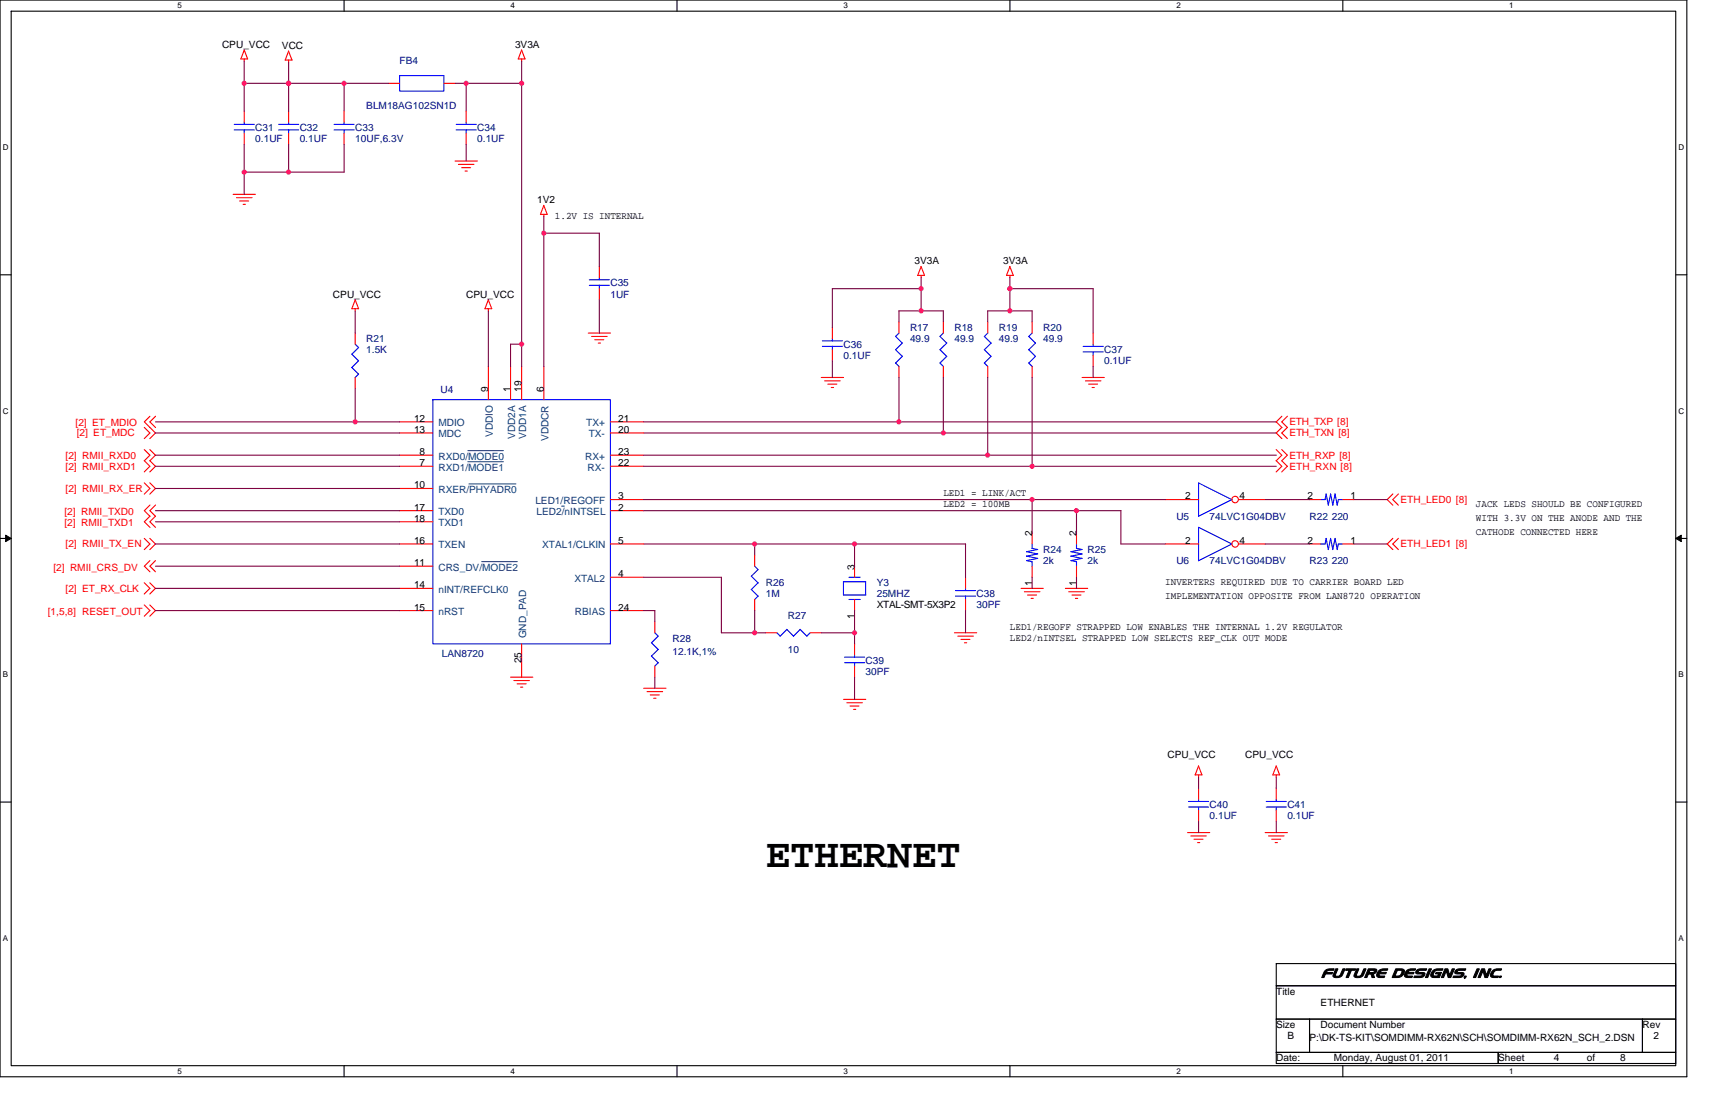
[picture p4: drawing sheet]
<svg xmlns="http://www.w3.org/2000/svg" width="432mm" height="279mm" viewBox="0 0 432 279" stroke-linecap="round" stroke-linejoin="round" font-family="sans-serif">
<path d="M0 0h424.7v271h-424.7zM2.8 2.8h419.1v265.4h-419.1z" fill="none" stroke="#000" stroke-width=".28"/>
<g fill="#fff">
<path d="M44.7 .3h1.1v2.2h-1.1z"/>
<path d="M44.7 268.5h1.1v2.3h-1.1z"/>
</g>
<path d="M86.6 0v2.8M86.6 268.2v2.8" fill="none" stroke="#000" stroke-width=".28"/>
<g fill="#fff">
<path d="M128.5 .3h1.2v2.2h-1.2z"/>
<path d="M128.5 268.5h1.2v2.3h-1.2z"/>
</g>
<path d="M170.5 0v2.8M170.5 268.2v2.8" fill="none" stroke="#000" stroke-width=".28"/>
<g fill="#fff">
<path d="M212.4 .3h1.1v2.2h-1.1z"/>
<path d="M212.4 268.5h1.1v2.3h-1.1z"/>
</g>
<path d="M254.3 0v2.8M254.3 268.2v2.8" fill="none" stroke="#000" stroke-width=".28"/>
<g fill="#fff">
<path d="M296.2 .3h1.1v2.2h-1.1z"/>
<path d="M296.2 268.5h1.1v2.3h-1.1z"/>
</g>
<path d="M338.1 0v2.8M338.1 268.2v2.8" fill="none" stroke="#000" stroke-width=".28"/>
<g fill="#fff">
<path d="M380 .3h1.1v2.2h-1.1z"/>
<path d="M380 268.5h1.1v2.3h-1.1z"/>
<path d="M.7 36h1.5v2.2h-1.5z"/>
<path d="M422.6 36h1.5v2.2h-1.5z"/>
<path d="M.7 102.3h1.5v2.3h-1.5z"/>
<path d="M422.6 102.3h1.5v2.3h-1.5z"/>
</g>
<path d="M0 69.2h2.8M421.9 69.2h2.8" fill="none" stroke="#000" stroke-width=".28"/>
<g fill="#fff">
<path d="M.7 168.7h1.4v2.2h-1.4z"/>
<path d="M422.6 168.7h1.3v2.2h-1.3z"/>
</g>
<path d="M0 135.5h2.8M421.9 135.5h2.8" fill="none" stroke="#000" stroke-width=".28"/>
<path d="M1.4 134.7l1.4 .8-1.4 .8zM421.9 135.5l1.4-.8v1.6z" fill="#000" stroke="#000" stroke-width=".25"/>
<g fill="#fff">
<path d="M.7 235.1h1.4v2.2h-1.4z"/>
<path d="M422.6 235.1h1.4v2.2h-1.4z"/>
</g>
<path d="M0 201.9h2.8M421.9 201.9h2.8M321.3 242.5h100.6v5.6h-100.6zM321.3 248.1h100.6v8.4h-100.6zM321.3 256.5h8.4v8.4h-8.4zM329.7 256.5h83.8v8.4h-83.8zM413.5 256.5h8.4v8.4h-8.4zM321.3 264.9h55.9v2.8h-55.9zM377.2 264.9h44.7v2.8h-44.7z" fill="none" stroke="#000" stroke-width=".28"/>
<g fill="none" stroke="#f00" stroke-width=".28">
<path d="M61.5 14.8v.6M62.3 14.8h-1.7l.9-2.2 .9 2.3M72.6 12.8l.9 2.3h-1.7zM72.7 15.1v.6M131.3 12.6l.9 2.2h-1.7l.8-2.2M131.3 14.8v.6M61.5 28v2.8M61.5 33.5v2.8M72.7 28v2.8M72.7 33.5v2.8M86.6 28v2.8M86.6 33.5v2.8"/>
<path d="M97.8 21h2.8M111.8 21h2.8M117.4 28v2.8M117.4 33.5v2.8M58.7 48.9h5.6M59.5 49.8h4M60.3 50.6h2.3M61.2 51.4h.6M114.6 40.5h5.6M115.4 41.4h3.9M116.2 42.2h2.3M117.1 43.1h.6"/>
<path d="M136.9 51.7l.9 2.3h-1.7M136.9 54v.5M136.9 51.7l-.8 2.3M89.4 77.7v.6M89.4 75.5l.9 2.2M89.5 75.4l-.9 2.3h1.7M122.9 75.4l.9 2.3h-1.7M123 77.7v.6M123 75.5l-.9 2.2M150.9 67.1v2.8M150.9 72.7v2.8M231.9 67.1l.9 2.2h-1.7"/>
<path d="M231.9 69.3v.6M231.9 67.1l-.8 2.2M254.3 67.1l.8 2.2h-1.7M254.3 69.3v.6M254.3 67.1l-.9 2.2M89.4 83.8v2.8M89.4 95v2.8M123 92.2v8.4M128.5 92.2v8.4M131.3 92.2v8.4M136.9 92.2v8.4M148.1 83.8h5.6"/>
<path d="M148.9 84.7h4M149.8 85.5h2.2M150.6 86.4h.6M206.8 95h5.6M207.6 95.9h3.9M208.4 96.7h2.3M209.3 97.5h.6M209.6 82.4v2.8M209.6 88v2.8M226.3 81v2.8M226.3 92.2v2.8M237.5 81v2.8"/>
<path d="M237.5 92.2v2.8M248.7 81v2.8M248.7 92.2v2.8M259.9 81v2.8M259.9 92.2v2.8M272.4 95h5.6M273.3 95.9h3.9M274.1 96.7h2.3M275 97.5h.5M275.2 83.8v2.8M275.2 89.4v2.8M36.3 116l1.4 1.4-1.4 1.4"/>
<path d="M36.3 113.2l1.4 1.4-1.4 1.4M36.3 107.6l1.4 1.4-1.4 1.4M37.7 116l1.4 1.4-1.4 1.4M37.7 113.2l1.4 1.4-1.4 1.4M37.8 104.8l-1.5 1.4 2.8 2.8-1.4 1.4M39.2 104.8l-1.5 1.4 1.5 1.4M100.6 106.2h8.4M100.6 109h8.4M100.6 114.6h8.4M100.6 117.4h8.4M153.7 106.2h8.4M153.7 109h8.4"/>
<path d="M153.7 114.6h8.4M153.7 117.4h8.4M321.3 116l1.4 1.4-1.4 1.4M321.3 113.2l1.4 1.4-1.4 1.4M322.7 116l1.4 1.4-1.4 1.4M322.7 113.2l1.4 1.4-1.4 1.4M322.7 104.8l-1.4 1.4 1.4 1.4M322.7 107.6l-1.4 1.4 1.4 1.4M324.1 104.8l-1.4 1.4 1.4 1.4M324.1 107.6l-1.4 1.4 1.4 1.4M36.3 121.5l1.4 1.5-1.4 1.4M36.3 135.5l1.4 1.4-1.4 1.4"/>
<path d="M37.7 121.5l1.4 1.5-1.4 1.4M37.7 135.5l1.4 1.4-1.4 1.4M37.8 127.1l-1.5 1.4 1.5 1.5M37.8 129.9l-1.5 1.4 1.5 1.5M39.2 127.1l-1.5 1.4 1.5 1.5M39.2 129.9l-1.5 1.4 1.5 1.5M100.6 136.9h8.4M100.6 123h8.4M100.6 128.5h8.4M100.6 131.3h8.4M153.7 136.9h8.4M153.7 125.8h8.4"/>
<path d="M153.7 128.5h8.4M190 139.7v2.8M259.9 134.1v2.8M271 134.1v2.8M293.4 136.9h8.4M293.4 125.8h8.4M311.8 136.9h6.7M311.8 125.8h6.7M329.7 136.9h2.8M329.7 125.8h2.8M338.1 136.9h2.8M338.1 125.8h2.8"/>
<path d="M350.7 135.5l-1.4 1.4 1.4 1.4M350.7 124.3l-1.4 1.5 1.4 1.4M352.1 135.5l-1.4 1.4 1.4 1.4M352.1 124.3l-1.4 1.5 1.4 1.4M36.3 152.3l1.4 1.4-1.4 1.4M36.3 146.7l1.4 1.4-1.4 1.4M37.7 152.3l1.4 1.4-1.4 1.4M37.7 146.7l1.4 1.4-1.4 1.4M37.8 141.1l-1.5 1.4 1.5 1.4M39.2 141.1l-1.5 1.4 1.5 1.4M100.6 148.1h8.4M100.6 142.5h8.4"/>
<path d="M100.6 153.7h8.4M153.7 153.7h8.4M153.7 145.3h8.4M164.9 156.5v2.8M190 150.9v2.8M192.8 159.3h2.8M204 159.3h2.8M215.2 142.5v2.8M215.2 150.9v2.8M240.3 159.3h5.6M243.1 145.3v2.8M243.1 150.9v2.8"/>
<path d="M257.1 148.1h5.6M257.9 148.9h3.9M258.7 149.8h2.3M259.6 150.6h.6M259.9 142.5v2.8M268.2 148.1h5.7M269.1 148.9h3.9M269.9 149.8h2.3M270.8 150.6h.5M271 142.5v2.8M128.5 170.5h5.7M129.4 171.3h3.9"/>
<path d="M130.2 172.1h2.3M131.1 173h.5M131.3 162.1v8.4M162.1 173.2h5.6M162.9 174.1h3.9M163.7 174.9h2.3M164.6 175.8h.6M164.9 167.7v2.8M212.4 176h5.6M213.2 176.9h3.9M214 177.7h2.3M214.9 178.6h.6"/>
<path d="M215.2 162.1v2.8M215.2 167.7v2.8M241.2 160.1h3.9M242 161h2.2M242.8 161.8h.6M300.9 195.1h1.7l-.8-2.3-.9 2.3M301.8 198.4v2.8M301.8 195.1v.5M320.5 195.1h1.7M321.3 198.4v2.8M321.3 195.1v.5M322.2 195.1l-.9-2.3-.8 2.3"/>
<path d="M299 209.6h5.6M299.8 210.4h3.9M300.6 211.2h2.3M301.5 212.1h.6M301.8 204v2.8M318.5 209.6h5.6M319.4 210.4h3.9M320.2 211.2h2.3M321.1 212.1h.5M321.3 204v2.8"/>
<circle cx="311" cy="125.7" r=".82"/>
<circle cx="311" cy="136.9" r=".82"/>
</g>
<g fill="none" stroke="#00f" stroke-width=".28">
<path d="M100.6 19h11.2v3.9h-11.2zM59 32.7h5M59 31.3h5M61.5 30.8v.5M61.5 32.7v.8M70.1 32.7h5.1M70.1 31.3h5.1M72.7 30.8v.5M72.7 32.7v.8M84.1 32.7h5.1M84.1 31.3h5.1M86.6 30.8v.5"/>
<path d="M86.6 32.7v.8M114.9 32.7h5M114.9 31.3h5M117.4 30.8v.5M117.4 32.7v.8M148.4 71.8h5M148.4 70.4h5M150.9 69.9v.5M150.9 71.8v.9M88.6 89.2l1.7 1.6M89.4 86.6l.9 .9M90.3 87.5l-1.7 1.7"/>
<path d="M90.3 90.8l-1.7 1.7 1.7 1.7M90.3 94.2l-.9 .8M207.1 87.2h5M207.1 85.8h5M209.6 85.2v.6M209.6 87.2v.8M225.5 88l1.7 1.7M225.5 91.4l.8 .8M226.4 83.8l-.9 .9 1.7 1.7M227.2 89.7l-1.7 1.7M227.2 86.3l-1.7 1.7M236.6 88l1.8 1.7-1.7 1.7"/>
<path d="M236.6 91.4l.9 .8M237.5 83.8l-.9 .9 1.8 1.6-1.7 1.7M247.8 88l1.7 1.7M247.8 91.4l.9 .8M248.7 83.8l-.9 .9 1.7 1.7M249.6 89.7l-1.8 1.7M249.6 86.3l-1.8 1.7M259 88l1.7 1.7-1.7 1.7M259 91.4l.9 .8M259.9 83.8l-.9 .9 1.7 1.6-1.7 1.7M272.7 87.2h5.1M272.7 88.6h5.1"/>
<path d="M275.2 86.6v.6M275.2 88.6v.8M109 100.6h44.7v61.5h-44.7zM259.8 138l1.5 .3M259.9 136.9v1.2M261.3 138.3l-2.9 .6 2.9 .5-2.9 .6 2.9 .5-2.8 .6 1.4 .3v1.1M269.6 140l2.8 .6M269.6 138.9l2.8 .5M271 138l1.4 .3M271 136.9v1.2M272.5 138.3l-2.9 .6M272.5 139.4l-2.9 .6"/>
<path d="M310.2 125.8l-8.4 4.2v-8.4l8.4 4.2M310.2 136.9l-8.4 4.2v-8.4l8.4 4.2M332.5 136.9h1.2M332.5 125.8h1.2M333.9 124.3l.6 2.8 .5-2.7M333.9 135.5l.5 2.8 .6-2.8M333.9 135.5l-.3 1.4M333.9 124.4l-.3 1.4M335 135.5l.6 2.8 .5-2.8 .6 2.8 .3-1.4h1.1M335 124.3l.6 2.9 .5-2.8M336.1 124.3l.6 2.8 .3-1.3h1.1M164.9 159.3l.8 .8-1.7 1.7"/>
<path d="M189.2 148.4l1.7 1.7M190 142.5l.9 .9M190.9 143.4l-1.8 1.7 1.8 1.6M190.9 146.7l-1.8 1.7M190.9 150.1l-.9 .8M198.1 158.4l1.7 1.7 1.7-1.7M198.1 158.4l-1.7 1.7-.8-.8M201.4 158.4l1.7 1.7 .9-.8M212.4 149.8h5.6v-3.4h-5.7l.1 3.4M213.8 150.9h2.8M213.8 145.3h2.8M240.6 150.1h5"/>
<path d="M240.6 148.7h5M243.1 148.1v.6M243.1 150v.9M269.6 141.1l1.4 .3v1.1M272.5 140.5l-2.9 .6M164 161.8l1.7 1.7-1.7 1.7M164 165.1l1.7 1.7M165.7 166.8l-.9 .9M212.6 166.8h5.1M212.6 165.4h5.1M215.2 164.9v.5M215.2 166.8v.9"/>
<path d="M299.3 203.1h5M299.3 201.7h5M301.8 201.2v.6M301.8 203.1v.9M318.8 203.1h5.1M318.8 201.7h5.1M321.3 201.2v.6M321.3 203.1v.9"/>
</g>
<path d="M117.8 113.4h8.9M117.8 116.2h8.9M118.1 121.8h11.8M141.4 127.4h.7M121.3 141.4h8.9" fill="none" stroke="#004080" stroke-width=".25"/>
<g fill="none" stroke="#800040" stroke-width=".28">
<path d="M61.5 15.4v12.6M72.7 15.7v12.3M131.3 15.4v76.8M61.5 36.3v12.6M72.7 36.3v7M86.6 36.3v7M86.6 21v7M97.8 21h-36.3M114.6 21h16.8M117.4 21v7M117.4 36.3v4.3M86.7 43.3h-25.2"/>
<path d="M136.9 58.7h14M136.9 54.5v37.7M150.9 58.7v8.4M89.4 78.3v5.6M123 78.3v13.9M150.9 75.5v8.4M231.9 69.9v8.4M231.9 72.7h-22.3v9.8M237.5 78.3v2.8M237.5 78.3h-11.2v2.8M254.3 69.9v8.4M254.3 72.7h21l-.1 11.2"/>
<path d="M259.9 78.3v2.8M259.9 78.3h-11.2v2.8M89.4 97.8v8.4M131.4 86.6h-2.9v5.6M209.6 90.8v4.2M226.3 95v11.2M237.5 95v14M248.7 95v19.6M259.9 95v22.4M275.2 92.2v2.8M39.1 117.4h61.5M39.1 109h61.5"/>
<path d="M39.1 114.6h61.5M39.1 106.2h61.5M162.1 114.6h159.3M162.1 106.2h159.3M162.1 109h159.2M162.1 117.4h159.2M39.1 123h61.5M39.1 136.9h61.5M39.1 131.3h61.5M39.1 128.5h61.5M162.1 125.8h131.3M162.1 136.9h81v8.4"/>
<path d="M162.1 128.5h120.1v8.4M190 136.9v2.8M215.2 136.9v5.6M259.9 125.8v8.4M271 128.5v5.7M282.2 136.9h11.2M318.5 136.9h11.2M318.5 125.8h11.2M340.9 136.9h8.4M340.9 125.8h8.4M39.1 142.5h61.5M39.1 153.7h61.5"/>
<path d="M39.1 148.1h61.5M162.1 153.7h2.8M162.1 145.3h19.6l-.1 14M164.9 153.7v2.8M181.6 159.3h11.2M190 153.7v5.6M206.8 159.3h8.4M215.2 153.7v8.4M243.1 153.7v5.6M259.9 145.3v2.8M271 145.3v2.8M164.9 170.5v2.8"/>
<path d="M215.2 170.5v5.6M301.8 195.6v2.8M321.3 195.6v2.8M301.8 206.8v2.8M321.3 206.8v2.8"/>
</g>
<g fill="#f0f" stroke="#f0f" stroke-width=".28">
<circle cx="131.3" cy="21" r=".54"/>
<circle cx="131.3" cy="86.6" r=".54"/>
<circle cx="215.1" cy="136.9" r=".54"/>
<circle cx="259.9" cy="125.7" r=".54"/>
<circle cx="254.3" cy="72.7" r=".54"/>
<circle cx="231.9" cy="72.7" r=".54"/>
<circle cx="89.4" cy="106.2" r=".54"/>
<circle cx="86.6" cy="21" r=".54"/>
<circle cx="190" cy="136.9" r=".54"/>
<circle cx="237.5" cy="109" r=".54"/>
<circle cx="226.3" cy="106.2" r=".54"/>
<circle cx="248.7" cy="114.6" r=".54"/>
<circle cx="254.3" cy="78.2" r=".54"/>
<circle cx="72.7" cy="21" r=".54"/>
<circle cx="190" cy="159.3" r=".54"/>
<circle cx="117.4" cy="21" r=".54"/>
<circle cx="215.1" cy="159.3" r=".54"/>
<circle cx="61.5" cy="21" r=".54"/>
<circle cx="271" cy="128.5" r=".54"/>
<circle cx="231.9" cy="78.2" r=".54"/>
<circle cx="61.5" cy="43.3" r=".54"/>
<circle cx="72.7" cy="43.3" r=".54"/>
<circle cx="136.9" cy="58.7" r=".54"/>
<circle cx="259.9" cy="117.4" r=".54"/>
</g>
<text font-size="10.3" x="192.8" y="218.2">ETHERNET</text>
<text font-size="3.3" x="332.5" y="246.1">FUTURE DESIGNS, INC.</text>
<g font-size="2.5">
<text x="55.9" y="12">CPU_VCC</text>
<text x="71" y="12.3">VCC</text>
<text x="129.7" y="12">3V3A</text>
<text x="135.3" y="51.2">1V2</text>
<text x="139.7" y="55.1">1.2V IS INTERNAL</text>
<text x="230.3" y="66.5">3V3A</text>
<text x="252.6" y="66.5">3V3A</text>
<text x="83.8" y="74.9">CPU_VCC</text>
<text x="117.4" y="74.9">CPU_VCC</text>
<text x="122.9" y="98.7" transform="rotate(-90 122.9 98.7)">9</text>
<text x="128.5" y="98.7" transform="rotate(-90 128.5 98.7)">1</text>
<text x="131.3" y="98.7" transform="rotate(-90 131.3 98.7)">19</text>
<text x="136.9" y="98.7" transform="rotate(-90 136.9 98.7)">6</text>
<text x="104.2" y="106.2">12</text>
<text x="155.6" y="106.2">21</text>
<text x="104.2" y="109">13</text>
<text x="155.6" y="109">20</text>
<text x="105.6" y="114.6">8</text>
<text x="105.6" y="117.3">7</text>
<text x="155.6" y="114.6">23</text>
<text x="155.6" y="117.3">22</text>
<text x="104.2" y="122.9">10</text>
<text x="155.6" y="125.7">3</text>
<text x="237.5" y="124.9">LED1 = LINK/ACT</text>
<text x="298.4" y="125.7">2</text>
<text x="312.1" y="125.7">4</text>
<text x="329.2" y="125.7">2</text>
<text x="340" y="125.7">1</text>
<text x="104.2" y="128.5">17</text>
<text x="104.2" y="131.3">18</text>
<text x="155.6" y="128.5">2</text>
<text x="237.5" y="127.7">LED2 = 100MB</text>
<text x="371.6" y="127.7">JACK LEDS SHOULD BE CONFIGURED</text>
<text x="371.6" y="131.1">WITH 3.3V ON THE ANODE AND THE</text>
<text x="104.2" y="136.9">16</text>
<text x="155.6" y="136.9">5</text>
<text x="259.8" y="135" transform="rotate(-90 259.8 135)">2</text>
<text x="271" y="135" transform="rotate(-90 271 135)">2</text>
<text x="298.4" y="136.9">2</text>
<text x="312.1" y="136.9">4</text>
<text x="329.2" y="136.9">2</text>
<text x="340" y="136.9">1</text>
<text x="371.6" y="134.6">CATHODE CONNECTED HERE</text>
<text x="104.2" y="142.5">11</text>
<text x="215.1" y="143.4" transform="rotate(-90 215.1 143.4)">3</text>
<text x="104.2" y="148.1">14</text>
<text x="155.6" y="145.3">4</text>
<text x="259.8" y="147.4" transform="rotate(-90 259.8 147.4)">1</text>
<text x="271" y="147.4" transform="rotate(-90 271 147.4)">1</text>
<text x="293.4" y="147.3">INVERTERS REQUIRED DUE TO CARRIER BOARD LED</text>
<text x="104.2" y="153.7">15</text>
<text x="155.6" y="153.7">24</text>
<text x="215.1" y="155.8" transform="rotate(-90 215.1 155.8)">1</text>
<text x="220.7" y="153.1">XTAL-SMT-5X3P2</text>
<text x="293.4" y="150.7">IMPLEMENTATION OPPOSITE FROM LAN8720 OPERATION</text>
<text x="254.3" y="161.3">LED2/nINTSEL STRAPPED LOW SELECTS REF_CLK OUT MODE</text>
<text x="254.3" y="158.5">LED1/REGOFF STRAPPED LOW ENABLES THE INTERNAL 1.2V REGULATOR</text>
<text x="131.3" y="166.9" transform="rotate(-90 131.3 166.9)">25</text>
<text x="293.9" y="190.9">CPU_VCC</text>
<text x="313.5" y="190.9">CPU_VCC</text>
<text x="321.3" y="250.4">Title</text>
<text x="332.5" y="253.2">ETHERNET</text>
<text x="321.3" y="258.8">Size</text>
<text x="324.1" y="261.6">B</text>
<text x="329.7" y="262.1">P:\DK-TS-KIT\SOMDIMM-RX62N\SCH\SOMDIMM-RX62N_SCH_2.DSN</text>
<text x="332.5" y="258.8">Document Number</text>
<text x="413.5" y="258.8">Rev</text>
<text x="416.3" y="261.6">2</text>
<text x="321.3" y="267.1">Date:</text>
<text x="335.9" y="267.1">Monday, August 01, 2011</text>
<text x="377.2" y="267.1">Sheet</text>
<text x="391.2" y="267.1">4</text>
<text x="399.6" y="267.1">of</text>
<text x="407.9" y="267.1">8</text>
</g>
<g font-size="2.5" fill="#000080">
<text x="100.6" y="16.2">FB4</text>
<text x="92.2" y="27.4">BLM18AG102SN1D</text>
<text x="64.3" y="33">C31</text>
<text x="64.3" y="35.8">0.1UF</text>
<text x="75.5" y="33">C32</text>
<text x="75.5" y="35.8">0.1UF</text>
<text x="89.4" y="33">C33</text>
<text x="89.4" y="35.8">10UF,6.3V</text>
<text x="120.2" y="33">C34</text>
<text x="120.2" y="35.8">0.1UF</text>
<text x="153.7" y="72.1">C35</text>
<text x="153.7" y="74.9">1UF</text>
<text x="229.1" y="83.3">R17</text>
<text x="240.3" y="83.3">R18</text>
<text x="251.5" y="83.3">R19</text>
<text x="262.7" y="83.3">R20</text>
<text x="92.2" y="86.1">R21</text>
<text x="92.2" y="88.9">1.5K</text>
<text x="212.4" y="87.5">C36</text>
<text x="229.1" y="86.1">49.9</text>
<text x="240.3" y="86.1">49.9</text>
<text x="251.5" y="86.1">49.9</text>
<text x="262.7" y="86.1">49.9</text>
<text x="278" y="88.9">C37</text>
<text x="212.4" y="90.3">0.1UF</text>
<text x="278" y="91.7">0.1UF</text>
<text x="110.9" y="98.9">U4</text>
<text x="296.2" y="130.8">U5</text>
<text x="304.6" y="130.8">74LVC1G04DBV</text>
<text x="329.7" y="130.8">R22 220</text>
<text x="262.7" y="139.2">R24</text>
<text x="262.7" y="142">2k</text>
<text x="273.8" y="139.2">R25</text>
<text x="273.8" y="142">2k</text>
<text x="296.2" y="142">U6</text>
<text x="304.6" y="142">74LVC1G04DBV</text>
<text x="329.7" y="142">R23 220</text>
<text x="192.8" y="147.6">R26</text>
<text x="220.7" y="147.6">Y3</text>
<text x="192.8" y="150.3">1M</text>
<text x="198.4" y="155.9">R27</text>
<text x="220.7" y="150.3">25MHZ</text>
<text x="245.9" y="150.3">C38</text>
<text x="245.9" y="153.1">30PF</text>
<text x="169.3" y="161.5">R28</text>
<text x="111.2" y="165.4">LAN8720</text>
<text x="169.3" y="164.9">12.1K,1%</text>
<text x="198.4" y="164.3">10</text>
<text x="218" y="167.1">C39</text>
<text x="218" y="169.9">30PF</text>
<text x="304.6" y="203.4">C40</text>
<text x="324.1" y="203.4">C41</text>
<text x="304.6" y="206.2">0.1UF</text>
<text x="324.1" y="206.2">0.1UF</text>
</g>
<g font-size="2.5" fill="#f00">
<text x="19" y="107.3">[2] ET_MDIO</text>
<text x="324.7" y="107">ETH_TXP [8]</text>
<text x="19.3" y="109.8">[2] ET_MDC</text>
<text x="324.7" y="109.8">ETH_TXN [8]</text>
<text x="16.5" y="118.2">[2] RMII_RXD1</text>
<text x="16.5" y="115.4">[2] RMII_RXD0</text>
<text x="324.7" y="118.2">ETH_RXN [8]</text>
<text x="324.7" y="115.4">ETH_RXP [8]</text>
<text x="16.5" y="123.8">[2] RMII_RX_ER</text>
<text x="16.2" y="129.7">[2] RMII_TXD0</text>
<text x="352.6" y="126.6">ETH_LED0 [8]</text>
<text x="16.2" y="132.5">[2] RMII_TXD1</text>
<text x="16.5" y="137.8">[2] RMII_TX_EN</text>
<text x="352.6" y="137.8">ETH_LED1 [8]</text>
<text x="13.4" y="143.6">[2] RMII_CRS_DV</text>
<text x="16.5" y="148.9">[2] ET_RX_CLK</text>
<text x="12" y="154.8">[1,5,8] RESET_OUT</text>
</g>
<g font-size="2.5" fill="#004080">
<text x="110.4" y="107.3">MDIO</text>
<text x="147.6" y="107.3">TX+</text>
<text x="110.4" y="110.1">MDC</text>
<text x="124.1" y="110" transform="rotate(-90 124.1 110)">VDDIO</text>
<text x="129.7" y="110.5" transform="rotate(-90 129.7 110.5)">VDD2A</text>
<text x="132.5" y="110.5" transform="rotate(-90 132.5 110.5)">VDD1A</text>
<text x="138.1" y="111.1" transform="rotate(-90 138.1 111.1)">VDDCR</text>
<text x="148.2" y="110.1">TX-</text>
<text x="110.4" y="118.5">RXD1/MODE1</text>
<text x="110.4" y="115.7">RXD0/MODE0</text>
<text x="147.3" y="115.7">RX+</text>
<text x="148" y="118.5">RX-</text>
<text x="110.4" y="124.1">RXER/PHYADR0</text>
<text x="110.4" y="129.7">TXD0</text>
<text x="134.8" y="126.9">LED1/REGOFF</text>
<text x="135.1" y="129.7">LED2/nINTSEL</text>
<text x="110.4" y="132.5">TXD1</text>
<text x="110.4" y="138">TXEN</text>
<text x="110.4" y="143.6">CRS_DV/MODE2</text>
<text x="136.5" y="138">XTAL1/CLKIN</text>
<text x="110.4" y="149.2">nINT/REFCLK0</text>
<text x="144.6" y="146.4">XTAL2</text>
<text x="110.4" y="154.8">nRST</text>
<text x="144.8" y="154.8">RBIAS</text>
<text x="132.5" y="160.7" transform="rotate(-90 132.5 160.7)">GND_PAD</text>
</g>
<g font-size="2">
<text x="44.7" y="2.1">5</text>
<text x="128.5" y="2.1">4</text>
<text x="212.4" y="2.1">3</text>
<text x="296.2" y="2.1">2</text>
<text x="380" y="2.1">1</text>
<text x=".7" y="37.8">D</text>
<text x="422.6" y="37.8">D</text>
<text x=".7" y="104.1">C</text>
<text x="422.6" y="104.1">C</text>
<text x=".7" y="170.5">B</text>
<text x="422.6" y="170.5">B</text>
<text x=".7" y="236.9">A</text>
<text x="422.6" y="236.9">A</text>
<text x="44.7" y="270.3">5</text>
<text x="128.5" y="270.3">4</text>
<text x="212.4" y="270.3">3</text>
<text x="296.2" y="270.3">2</text>
<text x="380" y="270.3">1</text>
</g>
</svg>
